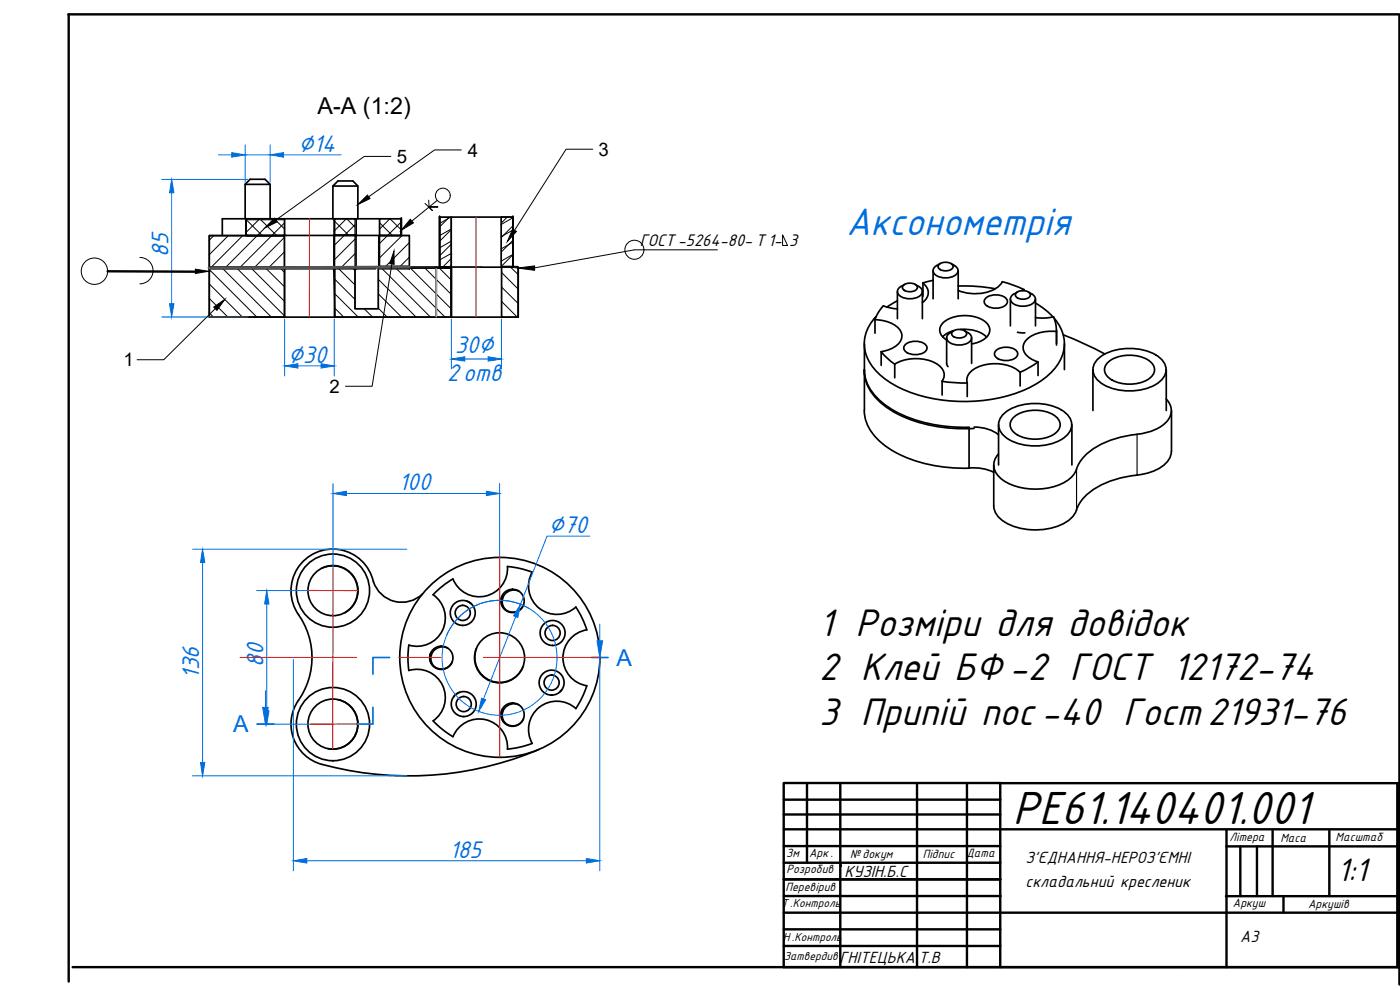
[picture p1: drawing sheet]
<svg xmlns="http://www.w3.org/2000/svg" width="420mm" height="297mm" viewBox="0 0 420 297" stroke-linecap="round" stroke-linejoin="round" font-family="sans-serif">
<circle cx="252.3" cy="259.9" r=".36" fill="#000"/>
<g fill="none" stroke="#000" stroke-width=".3">
<path d="M64.1 70.8l-1.4 1.4M68.4 70.8l-5.7 5.7M72.7 70.8l-9.5 9.6M73.7 65.9h11.7v4.9h-11.7zM73.7 70l.8 .8M73.9 65.9l4.9 4.9M77.6 65.9l-3.9 4M78.3 65.9l4.8 4.9M82 65.9l-14.5 14.5M82.6 65.9l2.8 2.8M85.4 66.8l-13.6 13.6M85.4 71.1l-9.2 9.3"/>
<path d="M85.4 75.5l-4.9 4.9M85.4 79.8l-.5 .6M100.1 70.5h6.4v9.9h-6.4zM100.2 65.7h6.3v4.8h-6.3zM100.2 70.5h.1M100.2 66.2l4.4 4.3M103.9 65.7l-3.7 3.7M104.1 65.7l2.4 2.4M106.5 67.5l-6.4 6.3M106.5 71.8l-6.4 6.4M106.5 76.1l-4.3 4.3M113.6 70.7h9.3v9.1h-9.3z"/>
<path d="M113.9 65.6h6.3v5.1h-6.3zM113.9 66.8l3.9 3.9M113.9 68.8l3.2-3.2 3.1 3.2M120.2 66.8l-6.6 6.6M120.6 70.7l-7 7M122.9 72.8l-7.1 7M122.9 77.1l-2.7 2.7M132.1 65.3h3.3v14.7h-3.3zM134.7 65.3l-2.6 2.6M135.2 65.1l-3.3 2M135.4 68.9l-3.3 3.3M135.4 73.3l-3.3 3.3"/>
<path d="M135.4 77.6l-2.4 2.4M135.4 79.7l-.8 .5M135.4 76.1l-3.5 1.9M135.4 72.4l-3.5 2M135.4 68.7l-3.5 2M150.5 65.1h3.5v14.8h-3.5zM150.5 79.9h4.9v15.2h-4.9zM152.3 65.1l-1.8 1.8M153 79.9l2.4 2.4M153.9 76.4l-3.5 2M153.9 72.7l-3.5 2M153.9 69l-3.5 2.1"/>
<path d="M153.9 65.3l-3.5 2.1M154 67.7l-3.5 3.5M154 72l-3.5 3.6M154 76.4l-3.5 3.5M62.7 80.4h22.7v14.6v-14.6h14.7h-14.7M62.7 93.8l1.3 1.2M62.7 89.5l5.6 5.5M62.7 85.1l9.9 9.9M62.7 80.8l14.3 14.2M66.7 80.4l14.6 14.6M71 80.4l14.4 14.4M75.4 80.4l10 10.1"/>
<path d="M79.7 80.4l5.7 5.7M84.1 80.4l1.3 1.4M100.1 80.4l.4 14.7h30.4M100.5 95v-14.6h6v12.2h7v-12.1h21.8v14.6M100.5 88.2l6.9 6.9M100.5 92.5l2.6 2.6M100.5 83.8l6 6M101.4 80.4l5.1 5.1M105.7 80.4l.8 .7M109.3 92.6l2.5 2.5M113.5 92.5l2.6 2.6M113.5 88.2l6.9 6.9"/>
<path d="M113.5 83.8l11.3 11.3M114.6 80.5l14.5 14.6M118.9 80.5l14.6 14.6M123.3 80.5l12 12.1M127.6 80.5l7.7 7.7M130.9 80.5h4.4v14.6h-4.4zM132 80.5l3.3 3.4M150.5 94.8l.4 .3M150.5 90.4l4.7 4.7M150.5 86.1l4.9 4.9M150.5 81.7l4.9 4.9M153.9 80l-.2 .2"/>
</g>
<g fill="none" stroke="#000" stroke-width=".3">
<path d="M117.3 46.9h-8l-26.5 19.1M138.4 45h-8l-19.7 14M177.9 44.8h-8l-15.5 24.3M42 77.2a4 4 0 0 1 3.9 4 4 4 0 0 1-3.9 4M62.7 70.8h22.7v24.2h-22.7zM117.6 79.2l-5.9 36.7h-8M128.7 60.1l.1 2h2.6h-2.7l1.1 1.1-2.2-2.2M131.2 60.1l-7.6 6.3M215.3 75h-24.9l-30.3 5.4M234.9 70.5l1.4 3.1h-1.4zM64.6 92.6l-15.5 15.3h-8"/>
<circle cx="132.9" cy="58.7" r="2.22"/>
<circle cx="190.4" cy="74.9" r="2.86"/>
<circle cx="28.3" cy="81.4" r="4"/>
</g>
<g fill="none" stroke="#000" stroke-width=".51">
<path d="M73.6 55.3h7.5M73.6 55.3l1.5-1.5h4.4l1.6 1.5v10.3M73.6 55.3v10.3M99.9 55.8h7.5M99.9 55.8l1.5-1.5h4.5l1.5 1.5v9.8M99.9 55.8v9.8M62.8 70.6h22.5v10h-22.5zM73.9 65.6h11.5v5h-11.5zM73.9 65.6h-7.2v5M85.4 70.6h15M85.4 65.6h15M100.4 70.6h6.4v10h-6.4z"/>
<path d="M106.9 70.6h-6.5v-5h6.5v5h7M106.9 65.6h7M113.9 70.6h9v10h-9zM113.9 65.6h6.5v5h-6.5zM120.4 65.6v5M131.9 65.1h3.5v15.1h-3.5zM131.9 65.1v15M135.4 65.1h15M150.4 65.1h3.5v15.1h-3.5zM153.9 65.1v15M281.8 79.3a3.1 3.1 0 0 1 4.2 .3 1.41 1.41 0 0 1-1.6 1.6l-1.7-.1a1.07 1.07 0 0 1-1-.6 1.07 1.07 0 0 1 .1-1.2zM282.2 79.1a2.65 2.65 0 0 0-2.1 2.3 4.2 4.2 0 0 0 5.1 1.8 2.17 2.17 0 0 0 2.1-2.7l-1.9-1.4"/>
<path d="M85.3 80.1v15.1h-22.5v-15.1h37.6M85.3 95.2h15.1M85.3 80.6h15.1M100.4 80.1h6.2v12.6h6.9v-12.6h17.4v15.1h-30.5zM106.8 80.6h5.9M112.7 80.1h.8M130.9 80.1h4.6M135.5 80.1v15.1h-4.6M135.5 80.1l14.9 .1M135.5 95.2h15M150.5 80.1h5v15.1h-5zM262.6 95.9a9.1 9.1 0 0 1 7.8 3.7 3.9 3.9 0 0 1-2.8 5l-3.2 .9"/>
<path d="M262.9 95a11.1 11.1 0 0 0-.3 15.9 31.5 31.5 0 0 0 18.3 8.9 46.1 46.1 0 0 0 30.6-4.9 15.1 15.1 0 0 0 7.9-11.3 11.6 11.6 0 0 0-3-8.1M269.3 90.3l-3.1 1.9M269.3 92.7l-2.5-.4-1.7-.5-1.7 2.3-.8 1.8v4.1M269.3 87.5v8.1M270.4 85.9a1.75 1.75 0 0 0-1 1.9 1.75 1.75 0 0 0 1.6 1.5 5.2 5.2 0 0 0 5.6-1.1 1.57 1.57 0 0 0-.9-2.3M271.1 85.6a3.1 3.1 0 0 1 4.2 .3 1.41 1.41 0 0 1-1.7 1.6l-1.6-.1a1.07 1.07 0 0 1-1-.6 1.07 1.07 0 0 1 .1-1.2zM271.5 85.4l-1.1 .6M274.7 85.4l1 .6M276.8 87.5v8.1M276.9 87.4h-.1M277 84.9a3.4 3.4 0 0 1-.2 5.9M277 84.9v4.1"/>
<path d="M280 84.1l-3 .8M280 81.2v8.4M285.2 99.8a1.75 1.75 0 0 0-1.1 1.9 1.75 1.75 0 0 0 1.7 1.5 5.2 5.2 0 0 0 5.6-1.1 1.57 1.57 0 0 0-.9-2.3M285.9 99.5a3.1 3.1 0 0 1 4.1 .3 1.41 1.41 0 0 1-1.6 1.6l-1.7-.2a1.07 1.07 0 0 1-1-.6 1.07 1.07 0 0 1 .2-1.1zM286.2 99.2l-1.9 .8-1.4 1M286.3 99.2l-1.1 .7M287.5 85.8l5.2 .1 6 .8M287.6 81.2v8.4M288.3 98.8a10 10 0 0 1 7.8 2.3M289.4 99.2l1.1 .7M295.9 89.4a4.8 4.8 0 0 1 6.3 .4 1.71 1.71 0 0 1-1.5 2.4 4.7 4.7 0 0 1-5.2-1.1 1.31 1.31 0 0 1 .4-1.7zM303.2 89.7v8.1"/>
<path d="M304.3 88.2a1.75 1.75 0 0 0-1 1.9 1.75 1.75 0 0 0 1.6 1.4 5.2 5.2 0 0 0 5.6-1.1 1.57 1.57 0 0 0-.9-2.2M305 87.8a3.1 3.1 0 0 1 4.2 .4 1.41 1.41 0 0 1-1.6 1.5l-1.7-.1a1.07 1.07 0 0 1-1-.6 1.07 1.07 0 0 1 .1-1.2zM305.4 99.7l2.2 .2M305.4 87.6l-1.1 .6M306.7 87.2l.6-.3v.3M307.2 86.9l-3-1.3-3.4-1.1a8.9 8.9 0 0 1-8.1 3.6l-2.7-.2-2.5-.8M308.6 87.6l1.1 .6M310.7 90.9a22.1 22.1 0 0 1 5.4 4.2M310.8 89.7v8.1M316.2 95.1l.7 2.5 .1 1.8M316.2 95.1a14.4 14.4 0 0 1-5.4 .2M317.1 99.5a10.3 10.3 0 0 0-9.6 3.2 3.6 3.6 0 0 0 2.1 5l1.9 .9"/>
<path d="M317.1 99v4.5M259.4 110.9a14.6 14.6 0 0 0 7.9 11.7 43.4 43.4 0 0 0 23.5 5.6v12.2M259.4 111.3a13.9 13.9 0 0 0 7.1 11.2 43 43 0 0 0 25.8 6.1M259.4 103.2v20M264.5 109.6v-4.1l1.8 2 2.2 1.8a12.7 12.7 0 0 1 13.5 .5 3.3 3.3 0 0 1 .7 4.6l4.2 .4 3.4 .1v4.1M268.5 109.3v4.1M271.8 103.3a4.8 4.8 0 0 1 6.2 .4 1.71 1.71 0 0 1-1.4 2.4 4.7 4.7 0 0 1-5.2-1 1.31 1.31 0 0 1 .4-1.8zM282.7 114.4v4.1M284.1 102a3.2 3.2 0 0 1-2.1-3.1 3.2 3.2 0 0 1 2.3-3 11.4 11.4 0 0 1 11.5 .7 3 3 0 0 1-.6 5.3l-1.6 .8-2 .5M284.1 101.4v7.6l.4 1M291.6 101.4v7.6M299 105.1a4.8 4.8 0 0 1 6.2 .4 1.71 1.71 0 0 1-1.4 2.4 4.7 4.7 0 0 1-5.2-1.1 1.31 1.31 0 0 1 .4-1.7z"/>
<path d="M306.2 111.7v4.1M311.5 108.6l-2.5 1.7-2.9 1.4a12.2 12.2 0 0 0-14.8-.1 3.3 3.3 0 0 0-1 3.3M311.5 108.6v4.1M319.1 100.5l6.4 2.7 6.1 3M319.4 103.2v7.7M328 110.9v12.3M329.4 107.8a15.9 15.9 0 0 1 15.2-2.4 6.7 6.7 0 0 1 5.4 5.5 6.7 6.7 0 0 1-5.4 5.5 16.8 16.8 0 0 1-14.4-1.6 4.4 4.4 0 0 1-.8-7zM332.3 109a10.6 10.6 0 0 1 13.4 0 3.1 3.1 0 0 1-1.4 5 11 11 0 0 1-12-1.1 2.78 2.78 0 0 1 0-3.9zM350 119.7a4.9 4.9 0 0 1-.9 7.8 17.5 17.5 0 0 1-9.7 3.1 23.6 23.6 0 0 0-14.7 7.2l-1.2 2a9.1 9.1 0 0 1-7.2 6.2 19.1 19.1 0 0 1-15.4-2 4.9 4.9 0 0 1-1.3-7.8M350 110.9v12.3M259.4 123.2a14.5 14.5 0 0 0 7.9 11.7 43.4 43.4 0 0 0 23.5 5.6M292.3 128.1a11.8 11.8 0 0 1 7.3 2.3"/>
<path d="M299.7 127.5v12M301.1 124.3a15.9 15.9 0 0 1 15.2-2.3 6.7 6.7 0 0 1 5.3 5.4 6.7 6.7 0 0 1-5.3 5.5 16.8 16.8 0 0 1-14.4-1.6 4.4 4.4 0 0 1-.8-7zM303.9 125.5a10.6 10.6 0 0 1 13.5 0 3.1 3.1 0 0 1-1.4 5 11 11 0 0 1-12.1-1.1 2.78 2.78 0 0 1 0-3.9zM321.7 127.5v12M351.5 135.4a7 7 0 0 1-4.9 5.8l-2.5 .8a43 43 0 0 0-14.2 3.8 13.6 13.6 0 0 0-7.2 8.1 12.6 12.6 0 0 1-10.1 5 16.4 16.4 0 0 1-13.1-3.9 4.9 4.9 0 0 1-1.3-3.2v-12.2M351.6 123.2v12.3M290.8 140.4a13.9 13.9 0 0 1 7.4 1.3M96.5 170.5a7.5 7.5 0 0 1 10 3.3 7.5 7.5 0 0 1-3.2 10.1M112 174.5a12.5 12.5 0 0 0-17.2-8.7 12.5 12.5 0 0 0-5.2 18.6 22.4 22.4 0 0 1 0 25.7M112.1 174.5a9 9 0 0 0 14.7 3.7M135.9 173.7l-3.4 2.4-2.5 2.3a8.5 8.5 0 0 1 2.8 10.7 8.5 8.5 0 0 1-10.1 4.5l-.3 4.2 .3 3.4a8.5 8.5 0 0 1 10.1 4.4 8.5 8.5 0 0 1-2.8 10.7l2.5 2.3 3.4 2.4M150.6 179a3.5 3.5 0 0 0 2 4.4 3.5 3.5 0 0 0 4.5-1.9"/>
<path d="M152.3 170l3.3 .5 4.1 1.2M152.3 170a8.5 8.5 0 0 1-6.6 8.8 8.5 8.5 0 0 1-9.8-5.1M155.7 177.4a3.5 3.5 0 0 0-4.2 1 3.5 3.5 0 0 0 0 4.3M159.7 171.7a8.5 8.5 0 0 0 2.1 10.8 8.5 8.5 0 0 0 11-.4M129.2 196a3.5 3.5 0 0 0 2 4.5 3.5 3.5 0 0 0 4.5-1.9M134.3 194.4a3.5 3.5 0 0 0-4.3 1 3.5 3.5 0 0 0 .1 4.4M140.1 180.3l1.4 .9M140.9 180.7v.1M143 194.6a7.5 7.5 0 0 0 4.3 9.6 7.5 7.5 0 0 0 9.7-4.2M172.8 182.1l2.1 3.7 1.2 3.2a8.5 8.5 0 0 0-7.1 8.4 8.5 8.5 0 0 0 7.1 8.4l-1.6 3.9-1.7 2.9M89.6 210.1a12.5 12.5 0 0 0 7 19.2M101.4 209.9a7.5 7.5 0 0 1 5.8 8.9 7.5 7.5 0 0 1-8.8 5.8"/>
<path d="M138 207.7l-1.2 .7-.6 .7M150.6 213.1a3.5 3.5 0 0 0 2 4.5 3.5 3.5 0 0 0 4.5-2M155.7 211.5a3.5 3.5 0 0 0-4.2 1 3.5 3.5 0 0 0 0 4.4M168.6 206.9l-.6 .7M172.8 212.6a8.5 8.5 0 0 0-11-.4 8.5 8.5 0 0 0-2.1 10.9M135.9 221.1a8.5 8.5 0 0 1 9.8-5.2 8.5 8.5 0 0 1 6.6 8.9l3.3-.5 4.1-1.2M161.7 224.9a100.4 100.4 0 0 1-65.1 4.4"/>
<circle cx="99.9" cy="177.2" r="7.5"/>
<circle cx="99.9" cy="177.2" r="11"/>
<circle cx="132.4" cy="197.4" r="3.5"/>
<circle cx="138.9" cy="183.9" r="2.27"/>
<circle cx="138.9" cy="183.9" r="3.7"/>
<circle cx="149.9" cy="197.4" r="7.5"/>
<circle cx="150" cy="197.2" r="30"/>
<circle cx="153.8" cy="180.3" r="3.5"/>
<circle cx="165.8" cy="189.9" r="2.27"/>
<circle cx="165.8" cy="189.9" r="3.7"/>
<circle cx="99.9" cy="217.3" r="7.5"/>
<circle cx="99.9" cy="217.3" r="11"/>
<circle cx="139.2" cy="211.3" r="2.27"/>
<circle cx="139.2" cy="211.2" r="3.7"/>
<circle cx="153.8" cy="214.4" r="3.5"/>
<circle cx="165.5" cy="204.8" r="2.27"/>
<circle cx="165.5" cy="204.8" r="3.7"/>
</g>
<g fill="#000">
<circle cx="120.4" cy="65.6" r=".25"/>
<circle cx="131.9" cy="65.1" r=".25"/>
<circle cx="153.9" cy="65.1" r=".25"/>
</g>
<path d="M341.2 130.3v12.3M323.1 140.8v12.3" fill="none" stroke="#000" stroke-width=".34"/>
<g fill="none" stroke="#000" stroke-width=".72">
<path d="M20.5 4.3h399.4M20.6 4.3v290.2M420 4.4v291M32.3 81.4l26.3 .1M235.2 235.2v55M235.2 234.9h65M235.2 239.9h65M242.2 235.2v23.7M252.2 235.2v55M275.2 235.2v55M290.2 235.2v55M299.8 235h120.1"/>
<path d="M300.2 235.2v55M419.4 235.2v55M419.9 235.2v55M235.2 244.4h65M235.2 248.8h184.6M235.2 253.9h65M235.2 258.9h65M368 253.9h51.1M368.1 249v41.2M372.2 253.9v14.9M377.2 253.9v14.9M381.9 249.3v19.5"/>
<path d="M398.9 249.3v19.5M235.2 263.8h65M235.2 268.8h65.1M235.2 273.8h184.4M235.2 278.8h65M367.9 268.9h51.3M385.2 268.9v4.9M21.8 290.2h398.4M235.2 283.8h65"/>
</g>
<path d="M116.9 197.3h-5v5M177.5 197.3h5M77.2 217.2h5M111.9 212.2v5h-5" fill="none" stroke="#006edd" stroke-width=".51"/>
<g fill="none" stroke="#006edd" stroke-width=".3">
<path d="M48.6 53.8h25.9M51.5 57.8v33.3M65.6 46.5h4M73.6 43.5v11.2M73.6 46.5h7.5M81.1 43.5v11.2M85.1 46.5h17.3M48.6 95.1h25.9M85.4 95.7v17.1M100.3 95.7v17.1M135.5 95.7v15M150.5 95.7v15"/>
<path d="M89.4 109.8h7M139.5 107.7h7M99.9 145.1v32.3M104 148.1h42M149.9 145.1v51.7M57.8 164.8h64.3M60.8 168.8v60M77 177.2h22.3M177 160.9h-12.8l-8 20.4M80.1 181.2v32.1M88.1 197.9v63.4M154.8 185l-9.7 24.7"/>
<path d="M158.9 182.6a17.3 17.3 0 0 0-24.9 8.1M180 187.3v5M180 197.9v63.4M77 217.3h22.4M79.7 207.2v5M57.8 232.8h64.3M92.1 258.3h83.9"/>
<circle cx="149.9" cy="197.4" r="17.3"/>
</g>
<g fill="#006edd" stroke="#006edd" stroke-width=".3">
<path d="M179.2 192.3h1.6l-.8 5z"/>
<path d="M78.8 212.2h1.7l-.8 5z"/>
<path d="M144.5 209.5l1.3 .5-2.1 3.4z"/>
<path d="M156.2 181.3l-.8 4-1.3-.5z"/>
<path d="M146 147.4l3.9 .7-3.9 .6z"/>
<path d="M99.9 148.1l4.1-.7v1.3z"/>
<path d="M80.1 177.2l.6 4h-1.3z"/>
<path d="M79.4 213.3h1.3l-.6 4z"/>
<path d="M176 257.6l4 .7-4 .6z"/>
<path d="M88.1 258.3l4-.7v1.3z"/>
<path d="M51.5 53.8l.7 4h-1.3z"/>
<path d="M50.9 91.1h1.3l-.7 4z"/>
<path d="M85.4 109.8l4-.7v1.3z"/>
<path d="M96.4 109.1l3.9 .7-3.9 .6z"/>
<path d="M135.5 107.7l4-.7v1.4z"/>
<path d="M146.5 107l4 .7-4 .7z"/>
<path d="M69.6 45.8l4 .7-4 .6z"/>
<path d="M81.1 46.5l4-.7v1.3z"/>
<path d="M60.2 228.8h1.3l-.7 4z"/>
<path d="M60.8 164.8l.7 4h-1.3z"/>
</g>
<path d="M92.9 65.6l-.1 29.5M142.9 65.1v30M92.5 177.2h14.9M99.9 170.5v54.2M149.9 166.9l.1 60.3M72.1 197.3h34.9M119.7 197.3h12.7M145.1 197.3h34.9M107.4 217.2l-14.2 .1" fill="none" stroke="#f00" stroke-width=".3"/>
<path d="M130.9 80.5v14.6" fill="none" stroke="#fafafa" stroke-width=".3"/>
<!-- layer: 0 -->
<path d="M122.9 80.1l-60.2 .3" fill="none" stroke="#545454" stroke-width=".89"/>
<path d="M123.1 65.8l1 1.1-3.7 2.2zM155.3 80.4l5.1-.6v1.3zM58.6 80.8l4 .6-4 .7z" fill="#000" stroke="#000" stroke-width=".3"/>
<path d="M107.4 61.4l2.9-2.9 .7 1.1zM79.5 68.4l2.9-2.9 .8 1.1zM118.2 75.3l.1 4-1.3-.2zM153.8 68.7l1.2 .8-2.7 3zM64.1 92.1l3.4-2.3-2.4 3.3z" fill="#000" stroke="#000" stroke-width=".3"/>
<text font-size="15.5" x="304" y="247.3">РЕ61.140401.001</text>
<text font-size="12.8" fill="#006edd" x="254.1" y="70.6">Аксонометрія</text>
<g font-size="12.8">
<text x="245.8" y="190.8">1 Розміри для довідок</text>
<text x="245.8" y="204.2">2 Клей БФ -2 ГОСТ 12172-74</text>
<text x="245.8" y="217.5">3 Припій пос -40 Гост21931-76</text>
</g>
<text font-size="10.9" x="401.3" y="264.3">1:1</text>
<g font-size="8" fill="#006edd">
<text x="89.6" y="45.5">∅14</text>
<text x="50.5" y="77.1" transform="rotate(-90 50.5 77.1)">85</text>
<text x="136.6" y="106">30∅</text>
<text x="86.5" y="108.8">∅30</text>
<text x="134.2" y="114.4">2отв</text>
<text x="119.7" y="147.1">100</text>
<text x="164.7" y="159.9">∅70</text>
<text x="59.8" y="203.6" transform="rotate(-90 59.8 203.6)">136</text>
<text x="79.1" y="200.1" transform="rotate(-90 79.1 200.1)">80</text>
<text x="134.9" y="257.3">185</text>
</g>
<text font-size="7" x="95.3" y="34.1">A-A (1:2)</text>
<g font-size="7" fill="#006edd">
<text x="185" y="199.8">A</text>
<text x="70" y="219.7">A</text>
</g>
<g font-size="5.6">
<text x="140.4" y="47">4</text>
<text x="179.7" y="46.8">3</text>
<text x="119.1" y="48.9">5</text>
<text x="192" y="73.8">ГОСТ-5264-80-Т 1- 3</text>
<text x="37" y="109.9">1</text>
<text x="98.8" y="117.9">2</text>
</g>
<g font-size="5.4">
<text x="253.4" y="263.2">КУЗІН.Б.С</text>
<text x="307.7" y="259">З'ЄДНАННЯ-НЕРОЗ'ЄМНІ</text>
<text x="307.8" y="266.1">складальний кресленик</text>
<text x="372.2" y="282.7">А3</text>
<text x="252" y="289">ГНІТЕЦЬКА.Т.В</text>
</g>
<g font-size="4">
<text x="235.9" y="257.2">Зм</text>
<text x="242.8" y="257">Арк.</text>
<text x="255.2" y="257.3">№ докум</text>
<text x="276.9" y="257.4">Підпис</text>
<text x="290" y="257.2">Дата</text>
<text x="369" y="252.2">Літера</text>
<text x="384.3" y="252.5">Маса</text>
<text x="400.8" y="252.5">Масштаб</text>
<text x="236" y="262">Розробив</text>
<text x="235.7" y="267.3">Перевірив</text>
<text x="370" y="272.1">Аркуш</text>
<text x="392.6" y="272.4">Аркушів</text>
</g>
<g font-size="3.9">
<text x="234.5" y="272.1">Т.Контроль</text>
<text x="235" y="282.3">Н.Контроль</text>
<text x="235.3" y="288">Затвердив</text>
</g>
</svg>
